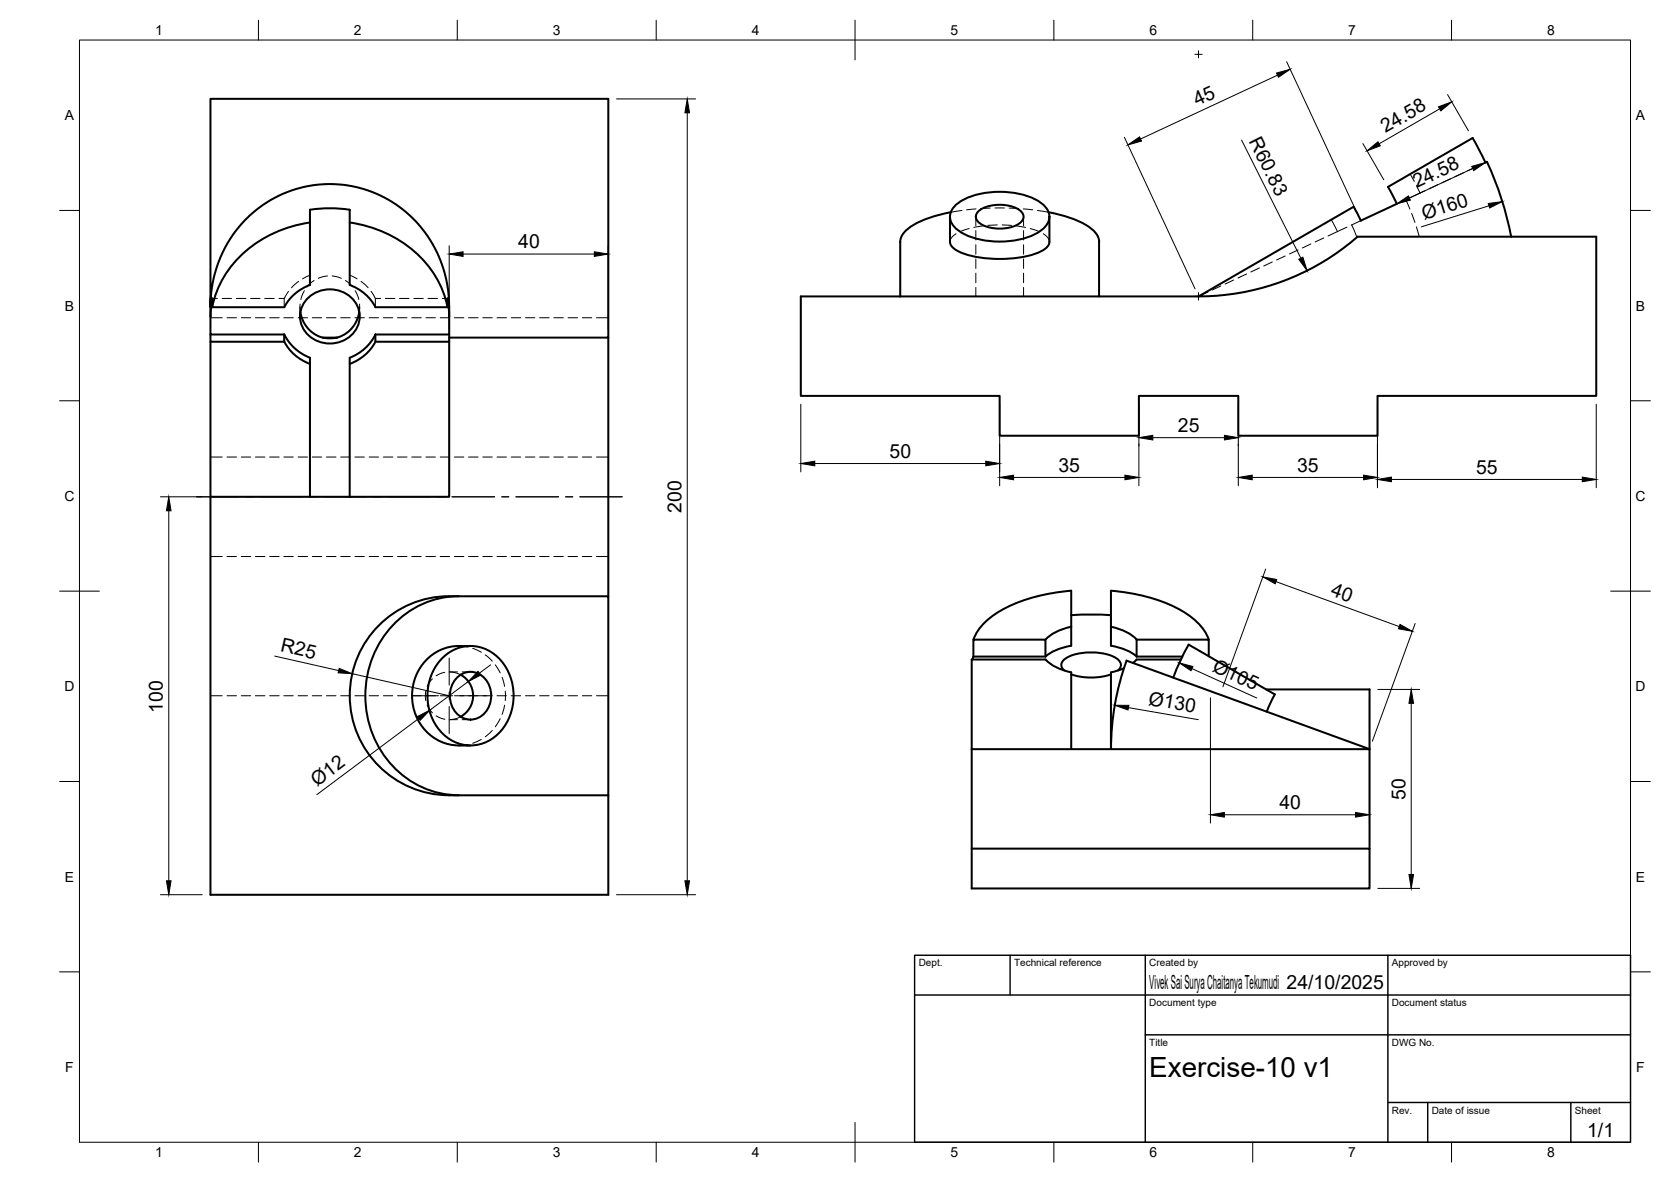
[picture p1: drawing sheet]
<svg xmlns="http://www.w3.org/2000/svg" width="420mm" height="297mm" viewBox="0 0 420 297" stroke-linecap="round" stroke-linejoin="round" font-family="sans-serif">
<!-- layer: Visible -->
<g fill="none" stroke="#000" stroke-width=".51">
<path d="M77.9 55.9a29.4 29.4 0 0 0-23 16.3l-1.1 3.3-.4 1.7M87.9 55.9a29.4 29.4 0 0 1 23.1 16.3l1.1 3.3 .4 1.7M238.9 54.5v4.7a3.4 3.4 0 0 0 2.6 4.2 30.2 30.2 0 0 0 19.8 0 3.4 3.4 0 0 0 2.6-4.2v-4.7M239.1 53.3a23.8 23.8 0 0 0-11.4 4.7 4 4 0 0 0-1.3 2.8v13.7M240.3 51.5a17.9 17.9 0 0 1 12.6-3.2 15.8 15.8 0 0 1 9.5 3.2 3.7 3.7 0 0 1 0 5.9 17.9 17.9 0 0 1-12.6 3.3 15.8 15.8 0 0 1-9.5-3.3 3.7 3.7 0 0 1 0-5.9zM246.2 52.9a9.8 9.8 0 0 1 10.3 0 1.93 1.93 0 0 1 .8 2 1.93 1.93 0 0 1-1.3 1.5 10.1 10.1 0 0 1-9.8-.4 1.8 1.8 0 0 1 0-3.1zM263.7 53.3a23.8 23.8 0 0 1 11.3 4.7 4 4 0 0 1 1.4 2.8M340.3 52l-38.9 22.5a60.9 60.9 0 0 0 40-15h60v40h-55v10h-35v-10h-25v10h-35v-10h-50v-25h25M340.4 52l1.7 3.5 9.1-4.3-2.2-4.2 21.3-12.3 3.2 6.1 .4-.1a79.1 79.1 0 0 1 6.1 18.8M52.9 79.5v4.6h18.6M52.9 77.1v2.4M75.5 78.4l.4 1.5 .8 1.7 1 1.2 1.4 1.2 1.2 .6 1.3 .3 1.8 .1 1.3-.2"/>
<path d="M77.3 75.1a7.7 7.7 0 0 1 13.1 3.4 7.3 7.3 0 0 1-9.6 7.5 6.6 6.6 0 0 1-3.5-10.9zM90.3 78.4l-.6 2-1.3 2.2-1.9 1.5-1.8 .7M94.4 77.2h18.1M94.4 77.2a11.7 11.7 0 0 0-6.5-5.6v-18.9a33.1 33.1 0 0 0-10 0v18.9a11.8 11.8 0 0 0-6.4 5.6h-18.2v-2.2l-.4 4.5M112.5 77.2v-2.2l.4 4.5M112.9 79.5v4.6h-18.5v1.8h18.5v-1.8M112.9 79.5v-3.9l-.3-3-.6-3.3-.9-2.9-1-2.6-1.4-2.6-1.8-2.8-1.7-2-1.9-2.1-2.3-1.9-2.4-1.7-2.9-1.5-3.1-1.3-2.9-.9-2.4-.4-3.2-.3h-2.4l-3.8 .4-3.2 .7-2.5 .9-3.1 1.4-2.6 1.5-2.6 2-2.1 1.9-2.3 2.6-1.6 2.2-1.5 2.6-1.4 3.1-1.5 5.4-.5 3.3-.1 2.8v-52.3h100.1v60h-40.1M276.4 60.8v13.7h-50M276.4 74.5h25M52.9 84.1v1.8h18.6M52.9 85.9v38.9h25M71.5 84.1v1.8"/>
<path d="M71.5 84.1a12 12 0 0 0 6.4 5.8v34.9M71.5 85.9a11.7 11.7 0 0 0 6.4 5.6M81.1 84.8h3.6M94.4 84.1a12 12 0 0 1-6.5 5.8v34.9M94.4 85.9a11.7 11.7 0 0 1-6.5 5.6M112.9 85.9v38.9h-25M153 84.8v65M52.9 124.8v100.1h100.1v-25M77.9 124.8h10M112.9 149.8h40.1v50.1M113 149.8a25.1 25.1 0 0 0-25 26.3 25.1 25.1 0 0 0 27.4 23.8h37.6M115.4 149.8a24.1 24.1 0 0 0-23.5 23 24.8 24.8 0 0 0 19.7 26.7l3.8 .3"/>
<path d="M269.3 157.5l.1 4.8a13.3 13.3 0 0 0-6.5 2.7M269.3 157.5v-9.1a38.2 38.2 0 0 0-20.8 7.2 12.2 12.2 0 0 0-3.7 5.1M269.3 154.6l5.1-.2 5 .2M269.4 157.5a12.3 12.3 0 0 0-6.5 3.2M279.4 157.5a12.3 12.3 0 0 1 6.4 3.2M111.5 165.1a10 10 0 0 1 16 3 13.5 13.5 0 0 1-4.4 18 10 10 0 0 1-13.9-4.6 13.9 13.9 0 0 1 2.3-16.4zM114.6 170.6a4.9 4.9 0 0 1 5.1-1.6 4.9 4.9 0 0 1 3.5 3.9 5.9 5.9 0 0 1-4.9 7.9 6 6 0 0 1-4.6-8.7zM115.4 162.4h2.9M115.4 162.3a12.5 12.5 0 0 0-10.6 18 12.1 12.1 0 0 0 12.7 7.1h.8M115.8 169.6a6 6 0 0 1 0 10.5M244.8 165v-4.3h18.1v4.3M244.8 165h18.1"/>
<path d="M244.8 165l-.3 .7M267.6 168.5a1.74 1.74 0 0 1 .4-3.1 14.3 14.3 0 0 1 12.7 0 1.74 1.74 0 0 1 .4 3.1M269.3 169.5a15.9 15.9 0 0 0 10.1 0M282.6 167.9l-3.2 1.1-.1 19.3a65.8 65.8 0 0 1 4-22.3l61.1 22.3v-15h-26M285.8 165.7h11.1M285.8 165.7l-.9 .9M295 170.3l1.8-4.2 2.1-4.1 21.6 12.5-2 4.3M303.9 164.9v-4.2h-18.1v4.3h11.5M303.9 160.7a15 15 0 0 0-7.6-7.7 43.8 43.8 0 0 0-17-4.6l.1 13.9a13.3 13.3 0 0 1 6.4 2.7M244.3 188.3v-22.6h18.6a11.8 11.8 0 0 0 6.5 3.3l-.1 19.3M244.3 188.3v35h100.1v-10h-100.1M244.3 188.3h100.1v25"/>
</g>
<!-- layer: Hidden -->
<g fill="none" stroke="#000" stroke-width=".25">
<path d="M240.4 58.7l-1.2 1.1-.3 1M241.9 52.9l-2.8 .4M243.7 57.4l-2.3 .8M245.4 54.5v2.2M245.4 57.9v2.4M245.4 52.5l-2.4 .2M247.2 56.8l-2.3 .4M249 52.3l-2.4 .1M250.2 52.3h2.4M250.8 56.5l-2.4 .1M252 56.5l2.3 .1M253.7 52.3l2.4 .1"/>
<path d="M255.5 56.8l2.4 .4M257.3 52.5l2.4 .2M257.4 57.9v2.4M257.4 54.5v2.2M259 57.4l2.3 .8M260.9 52.9l2.8 .4M262.3 58.7l1.2 1.1 .4 1M332.8 59.8l-2.1 1M334.8 55.2l1.5 3M336.3 58.2l-2.4 1.1M338.7 57.1l-2.4 1.1M339.9 56.5l1.3 3.1"/>
<path d="M342.1 55.5l-2.3 1.1M353.5 50.2l1 2.3M353.6 50.1l-2.4 1.1M354.6 43.7l1 1.9M354.9 53.6l.9 2.3M356.1 57l.8 2.5M356.2 46.6l.9 1.9M357.1 48.5l-2.4 1.1M358.3 47.9l-1.2 .6M361.5 46.4l-2.2 1M364.7 44.9l-2.1 1M368 43.4l-2.2 1"/>
<path d="M371.2 41.9l-2.2 1M373.5 40.8l-1.2 .6M52.9 79.8h3M53.3 75h1.4M55.9 75h2.3M57.1 79.8h2.4M59.4 75h2.4M60.7 79.8h2.3M63 75h2.4M64.2 79.8h2.4M66.6 75h2.4M67.8 79.8h2.4"/>
<path d="M70.1 75h1.4M71.4 79.8h2.3M71.5 75v2.2M72.5 73.2l-1 1.8M75 79.8h2.3M75.1 70.7l-1.8 1.6M75.4 77.1v2.4M75.5 76.4v2M76.5 73.1l-.9 2.2M77.9 69.1l-1.8 1M78.5 79.8h2.4M79 70.5l-1.8 1.6"/>
<path d="M82.1 79.8h2.4M82.3 69.3l-2.3 .6M83.5 69.3l2.3 .6M85.7 79.8h2.4M86.9 70.5l1.7 1.6M87.9 69.1l1.9 1M89.2 79.8h2.4M89.3 73.1l.9 2.2M90.4 76.4l-.1 2M90.4 77.1v2.4M90.8 70.7l1.8 1.6M92.8 79.8h2.4"/>
<path d="M93.3 73.2l1.1 1.8M94.4 75v2.2M94.4 75h1.3M96.4 79.8h2.4M96.9 75h2.4M99.9 79.8h2.4M100.5 75h2.3M103.5 79.8h2.4M104.1 75h2.3M107.1 79.8h2.4M107.6 75h2.4M110.7 79.8h2.4"/>
<path d="M111.2 75h1.3M114.3 79.8h2.3M117.8 79.8h2.4M121.4 79.8h2.4M125 79.8h2.3M128.5 79.8h2.4M132.1 79.8h2.4M135.7 79.8h2.4M139.3 79.8h2.3M142.8 79.8h2.4M146.4 79.8h2.4M150 79.8h3"/>
<path d="M245.4 61.5v2.4M245.4 65.1v2.4M245.4 68.7v2.3M245.4 72.2v2.3M257.4 72.2v2.3M257.4 68.7v2.3M257.4 65.1v2.4M257.4 61.5v2.4M303.7 73.4l-2.3 1.1M307 71.9l-2.2 1M310.2 70.4l-2.2 1M313.4 68.9l-2.1 1"/>
<path d="M316.7 67.3l-2.2 1.1M319.9 65.8l-2.1 1.1M323.2 64.3l-2.2 1M326.4 62.8l-2.2 1M329.6 61.3l-2.1 1M52.9 114.9h3M57.1 114.9h2.4M60.7 114.9h2.3M64.2 114.9h2.4M67.8 114.9h2.4M71.4 114.9h2.3M75 114.9h2.3"/>
<path d="M78.5 114.9h2.4M82.1 114.9h2.4M85.7 114.9h2.4M89.2 114.9h2.4M92.8 114.9h2.4M96.4 114.9h2.4M99.9 114.9h2.4M103.5 114.9h2.4M107.1 114.9h2.4M110.7 114.9h2.4M114.3 114.9h2.3M117.8 114.9h2.4"/>
<path d="M121.4 114.9h2.4M125 114.9h2.3M128.5 114.9h2.4M132.1 114.9h2.4M135.7 114.9h2.4M139.3 114.9h2.3M142.8 114.9h2.4M146.4 114.9h2.4M150 114.9h3M52.9 139.9h3M57.1 139.9h2.4M60.7 139.9h2.3"/>
<path d="M64.2 139.9h2.4M67.8 139.9h2.4M71.4 139.9h2.3M75 139.9h2.3M78.5 139.9h2.4M82.1 139.9h2.4M85.7 139.9h2.4M89.2 139.9h2.4M92.8 139.9h2.4M96.4 139.9h2.4M99.9 139.9h2.4M103.5 139.9h2.4"/>
<path d="M107.1 139.9h2.4M110.7 139.9h2.4M114.3 139.9h2.3M117.8 139.9h2.4M121.4 139.9h2.4M125 139.9h2.3M128.5 139.9h2.4M132.1 139.9h2.4M135.7 139.9h2.4M139.3 139.9h2.3M142.8 139.9h2.4M146.4 139.9h2.4"/>
<path d="M150 139.9h3M52.9 174.8h3M57.1 174.8h2.4M60.7 174.8h2.3M64.2 174.8h2.4M67.8 174.8h2.4M71.4 174.8h2.3M75 174.8h2.3M78.5 174.8h2.4M82.1 174.8h2.4M85.7 174.8h2.4M89.2 174.8h2.4"/>
<path d="M92.8 174.8h2.4M96.4 174.8h2.4M99.9 174.8h2.4M103.5 174.8h2.4M107.1 173.7v2.4M107.1 174.8h2.4M107.4 177.2l1.3 1.9M108.7 170.6l-1.3 1.9M109.7 179.9l2.2 .8M110.7 174.8h2.4M111.8 169l-2.2 .8M112.9 168.9h2.1"/>
<path d="M113 168.9l1.5 .2 1.3 .5M114.3 174.8h2.3M115.4 162.4l2.3 .2M116.2 168.9h2.1M117.8 174.8h2.4M118.9 162.9l2.1 1M121.4 174.8h2.4M122 164.6l1.8 1.5M124.5 167.1l1.3 2M125 174.8h2.3M126.2 170.2l.7 2.3M126.9 177.2l-.7 2.3"/>
<path d="M127 173.7v2.4M128.5 174.8h2.4M132.1 174.8h2.4M135.7 174.8h2.4M139.3 174.8h2.3M142.8 174.8h2.4M146.4 174.8h2.4M150 174.8h3M112.9 180.9h2.1M115.8 180.1l-1.3 .5-1.4 .3M116.2 180.9h2.1M117.7 187.1l-2.3 .3"/>
<path d="M121 185.8l-2.1 1M123.8 183.6l-1.8 1.6M125.8 180.6l-1.3 2"/>
</g>
<!-- layer: BORDER -->
<g fill="none" stroke="#000" stroke-width=".25">
<path d="M20 10.1h390v276.9h-390zM65 5.1v5M115 5.1v5M165 5.1v5M215 5.1v10M265 5.1v5M315 5.1v5M365 5.1v5M15 52.9h5M410 52.9h5M15 100.7h5M410 100.7h5"/>
<path d="M15 148.6h10M405 148.6h10M15 196.4h5M410 196.4h5M15 244.2h5M410 244.2h5M65 287v5M115 287v5M165 287v5M215 282.1v9.9M265 287v5M315 287v5"/>
<path d="M365 287v5"/>
</g>
<!-- layer: TITLEBLOCK -->
<path d="M230 240.1h180v46.9h-180zM230 250h180M254 240.1v9.9M288 240.1v46.9M349 240.1v46.9M288 260.1h122M349 277.1h61M359 277.1v9.9M395 277.1v9.9" fill="none" stroke="#000" stroke-width=".36"/>
<!-- layer: Smart Centers -->
<g fill="none" stroke="#000" stroke-width=".25">
<path d="M300.5 13.7h1.8M301.3 12.7v1.8M300.5 74.5h1.8M301.3 73.6v1.8M49.4 124.8h10.7M61.9 124.8h1.7M65.4 124.8h10.7M77.9 124.8h1.8M81.5 124.8h10.7M94 124.8h1.8M97.6 124.8h10.7M110.1 124.8h1.8"/>
<path d="M113.6 124.8h10.8M126.2 124.8h1.7M129.7 124.8h10.7M142.2 124.8h1.8M145.8 124.8h10.6M103.4 174.8h6.9M112 174.8h1.8M112.9 165.4v6.8M112.9 174v1.8M112.9 177.5v6.8M115.6 174.8h6.8"/>
</g>
<!-- layer: FD_Dimensions -->
<g fill="none" stroke="#000" stroke-width=".25">
<path d="M321.2 18.9l-34.4 16M323.5 15.5l17.7 38.1M155 24.9h19.9M172.8 28.3v193M282.7 34.5l17.8 38.1M312.2 35.2l14.9 29.7M342.7 36.1l5.2 9.1M362 27.4l-15.2 8.7M364 23.8l5.2 9.1M370.3 42.3l-15.9 7.5M374.4 51.7l-17 5.3M112.9 61.8v20.9"/>
<path d="M116.4 63.8h33M152.9 61.8v20.9M201.4 101.6v17M204.9 116.5h43M251.4 101.6v20.5M254.9 120h28M286.4 101.6v20.5M289.9 110h18M311.4 101.6v20.5M314.9 120h28M346.4 101.6v21M401.4 101.6v21"/>
<path d="M40.3 124.8h10.5M42.4 128.4v92.9M349.9 120.5h47.9M318.2 143l-10.7 29.6M320.8 146.2l31 11.3M355.8 156.7l-10.7 29.6M69.1 164.9l16.1 3.6M88.6 169.3l24.3 5.5M117.8 171.3l-9.7 7.1M123.4 167.1l-2.9 2.1M283.7 177.8l17.6 3.1M299.7 168l16.3 7.4"/>
<path d="M304.4 175.4v31.4M344.3 175.4v31.4M346.5 173.3h10.5M354.8 176.7v43.1M105.3 180.5l-25.6 19.2M307.8 204.8h33M40.3 224.8h10.5M155 224.8h19.9M346.5 223.3h10.5"/>
</g>
<g fill="#000" stroke="#000" stroke-width=".25">
<path d="M321 18.4l3.4-1-2.9 2zM172.8 24.9l.6 3.4h-1.2zM283.6 36.4l2.9-2 .5 1.1zM343.7 37.9l2.8-2.3 .6 1zM361.7 26.8l3.3-1.2-2.7 2.3zM351.2 51.2l2.9-2 .5 1.1zM370.1 41.8l3.4-.9-2.9 2zM374.2 51.1l3.5-.4-3.1 1.6zM112.9 63.8l3.5-.5v1.1zM149.4 63.3l3.5 .5-3.5 .6zM326.6 65.2l1-.6 1.1 3.4zM201.4 116.5l3.5-.6v1.2z"/>
<path d="M247.9 115.9l3.5 .6-3.5 .6zM251.4 120l3.5-.6v1.2zM282.9 119.4l3.5 .6-3.5 .6zM286.4 110l3.5-.6v1.2zM307.9 109.4l3.5 .6-3.5 .6zM311.4 120l3.5-.6v1.2zM342.9 119.4l3.5 .6-3.5 .6zM346.4 120.5l3.5-.6v1.2zM397.8 119.9l3.6 .6-3.6 .6zM42.4 124.8l.6 3.6h-1.2zM317.5 145l3.5 .6-.4 1.1zM352 156.9l3.1 1.8-3.5-.7z"/>
<path d="M85.3 168l3.3 1.3-3.6-.2zM120.2 168.7l.7 .9-3.1 1.7zM280.3 177.2l3.5 .1-.2 1.1zM296.5 166.6l3.5 .9-.5 1.1zM354.8 173.3l.6 3.4h-1.1zM105 180.1l3.1-1.7-2.4 2.6zM304.4 204.8l3.4-.6v1.1zM340.8 204.2l3.5 .6-3.5 .5zM354.3 219.8h1.1l-.6 3.5zM41.8 221.3h1.2l-.6 3.5zM172.2 221.3h1.2l-.6 3.5z"/>
</g>
<text font-size="7" x="289" y="270.6">Exercise-10 v1</text>
<g font-size="4.9">
<text x="301" y="26.7" transform="rotate(-25 301 26.7)">45</text>
<text x="313.9" y="35.5" transform="rotate(63 313.9 35.5)">R60.83</text>
<text x="348.4" y="33.5" transform="rotate(-30 348.4 33.5)">24.58</text>
<text x="356.2" y="47.3" transform="rotate(-25 356.2 47.3)">24.58</text>
<text x="358.1" y="55.2" transform="rotate(-17 358.1 55.2)">Ø160</text>
<text x="130.3" y="62.4">40</text>
<text x="296.2" y="108.5">25</text>
<text x="223.7" y="115">50</text>
<text x="266.1" y="118.5">35</text>
<text x="326.1" y="118.5">35</text>
<text x="371.1" y="119">55</text>
<text x="171.3" y="128.9" transform="rotate(-90 171.3 128.9)">200</text>
<text x="334.3" y="149.5" transform="rotate(20 334.3 149.5)">40</text>
<text x="70.4" y="163.7" transform="rotate(13 70.4 163.7)">R25</text>
<text x="304.6" y="168.6" transform="rotate(24 304.6 168.6)">Ø105</text>
<text x="41" y="179.1" transform="rotate(-90 41 179.1)">100</text>
<text x="288.6" y="177.1" transform="rotate(10 288.6 177.1)">Ø130</text>
<text x="79.7" y="197.7" transform="rotate(-37 79.7 197.7)">Ø12</text>
<text x="321.7" y="203.3">40</text>
<text x="353.4" y="201" transform="rotate(-90 353.4 201)">50</text>
<text x="289" y="248.5">Vivek Sai Surya Chaitanya Tekumudi 24/10/2025</text>
<text x="399.1" y="285.7">1/1</text>
</g>
<g font-size="3.5">
<text x="39" y="8.8">1</text>
<text x="89" y="8.8">2</text>
<text x="139" y="8.8">3</text>
<text x="189" y="8.8">4</text>
<text x="239" y="8.8">5</text>
<text x="289" y="8.8">6</text>
<text x="339" y="8.8">7</text>
<text x="389" y="8.8">8</text>
<text x="16.3" y="30.2">A</text>
<text x="411.3" y="30.2">A</text>
<text x="16.3" y="78">B</text>
<text x="411.3" y="78">B</text>
<text x="16.2" y="125.9">C</text>
<text x="411.2" y="125.9">C</text>
<text x="16.2" y="173.7">D</text>
<text x="411.2" y="173.7">D</text>
<text x="16.3" y="221.6">E</text>
<text x="411.3" y="221.6">E</text>
<text x="16.4" y="269.4">F</text>
<text x="411.4" y="269.4">F</text>
<text x="39" y="290.8">1</text>
<text x="89" y="290.8">2</text>
<text x="139" y="290.8">3</text>
<text x="189" y="290.8">4</text>
<text x="239" y="290.8">5</text>
<text x="289" y="290.8">6</text>
<text x="339" y="290.8">7</text>
<text x="389" y="290.8">8</text>
</g>
<g font-size="2.5">
<text x="231" y="242.9">Dept.</text>
<text x="255" y="242.9">Technical reference</text>
<text x="289" y="242.9">Created by</text>
<text x="350" y="242.9">Approved by</text>
<text x="289" y="252.8">Document type</text>
<text x="350" y="252.8">Document status</text>
<text x="289" y="262.9">Title</text>
<text x="350" y="262.9">DWG No.</text>
<text x="350" y="279.9">Rev.</text>
<text x="360" y="279.9">Date of issue</text>
<text x="396" y="279.9">Sheet</text>
</g>
</svg>
